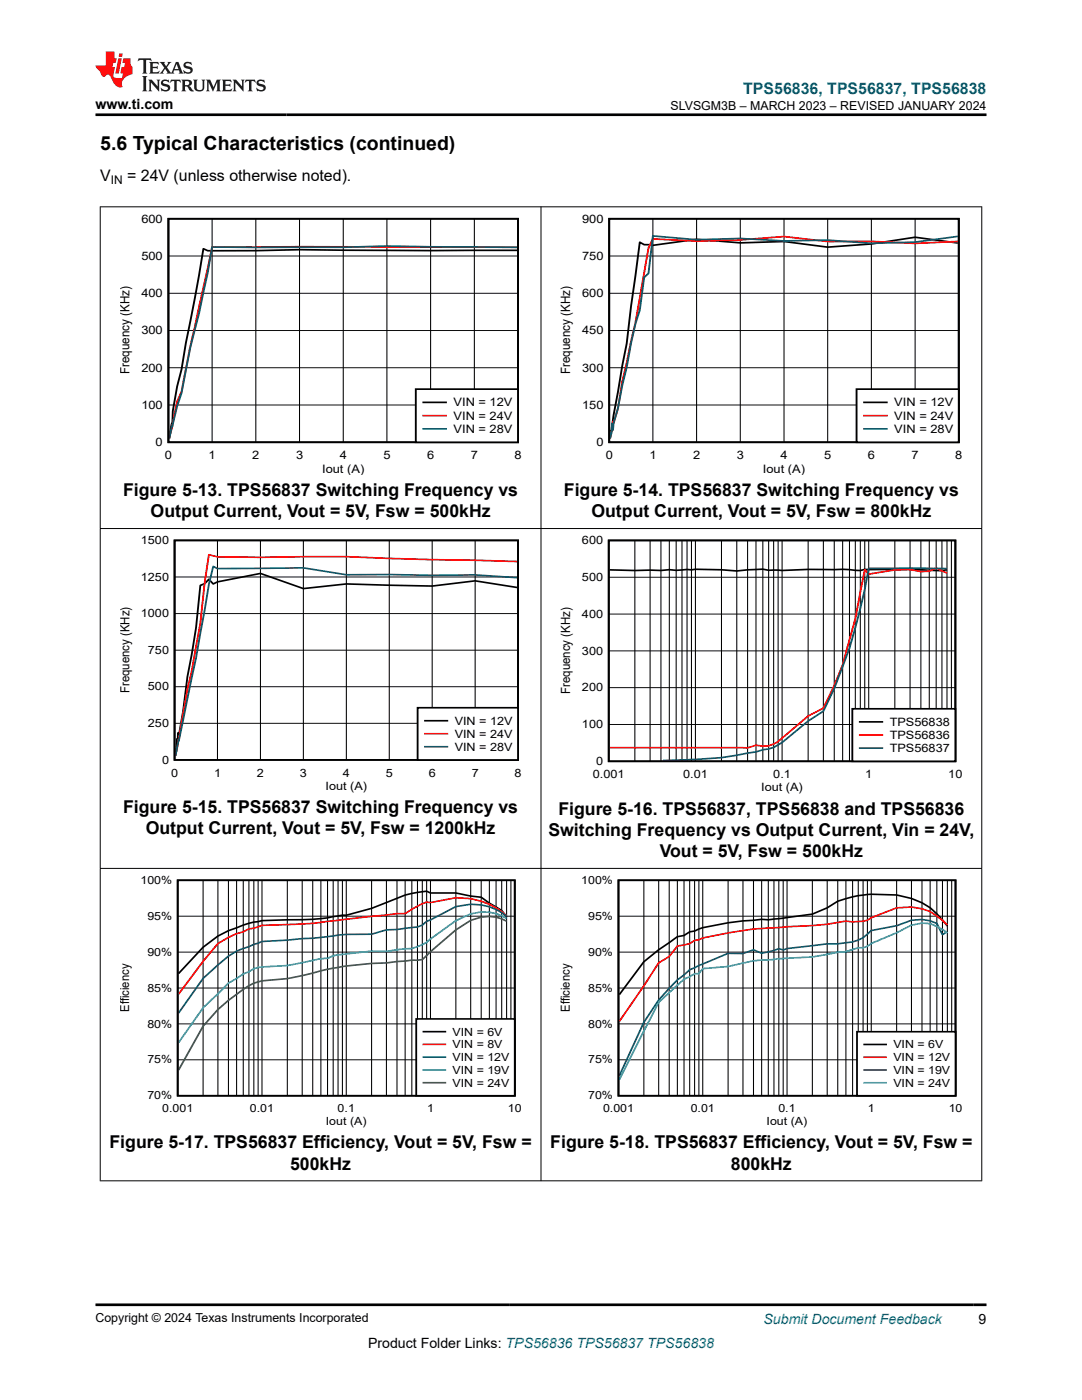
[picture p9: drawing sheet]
<svg xmlns="http://www.w3.org/2000/svg" width="216mm" height="279mm" viewBox="0 0 216 279" stroke-linecap="round" stroke-linejoin="round" font-family="sans-serif">
<path d="M33.6 43.7h69.8v44.6h-69.8zM103.2 50h-17.3l-26.1-.2-17.5 .2h-.8l-.9-.4-4.4 24.1a40.9 40.9 0 0 0-1.9 10.8l-.5 2.8" fill="none" stroke="#000" stroke-width=".36"/>
<path d="M33.6 58.5h69.8M33.6 51.1h69.8M42.3 43.7v44.6M51 43.7v44.6M59.8 43.7v44.6M68.5 43.7v44.6M77.2 43.7v44.6M85.9 43.7v44.6M94.7 43.7v44.6M33.6 73.4h69.8M33.6 66h69.8M33.6 80.8h69.8" fill="none" stroke="#000" stroke-width=".2"/>
<path d="M103.2 49.4l-60.9-.1-4.3 19.8-1.8 9-.9 2-1.5 7.4" fill="none" stroke="#f00" stroke-width=".36"/>
<path d="M103.2 49.4l-26-.3-8.7 .3-26.2-.1a241.3 241.3 0 0 1-4.3 20.1l-1.8 9-.9 2.7-.9 4a1.6 1.6 0 0 0-.4 1.3l-.2 1.1" fill="none" stroke="#156" stroke-width=".36"/>
<path d="M83 77.7h20.4v10.6h-20.4z" fill-rule="evenodd" fill="#fff"/>
<path d="M121.6 43.7h69.7v44.6h-69.7zM191.1 48.5l-8.5-1.2-8.7 1.4-8.7 .6-8.8-1.1-8.7 .3-8.7-.7-8.7 1.2-1.8-.2-.8-.5-2.7 20.3-3.3 18.5M83 77.7h20.4v10.6h-20.4zM84.5 80.3h4.5" fill="none" stroke="#000" stroke-width=".36"/>
<path d="M191.1 48.2l-8.5 .4-8.7-.4h-8.7l-8.8-1-8.7 .7-8.7 .2-8.7-.4-.9 1.8-2.6 14.9-2.6 11.7-.9 5.5-.9 2.9-.1-.4-.1 1.9-.3 .4-.2 1.1M84.5 82.9h4.5" fill="none" stroke="#f00" stroke-width=".36"/>
<path d="M191.1 47.2l-8.5 1.1-8.7 .3-8.7-.7-8.8 .2-8.7-.5-8.7 .2-8.7-.7-.9 7.5-.9 .8-.8 6.5-.9 2.7-3.5 16.9-.9 3-.1 1.4-.1-1.4-.1 1.5-.4 1.5M84.5 85.6h4.5" fill="none" stroke="#156" stroke-width=".36"/>
<path d="M121.6 58.5h69.7M121.6 51.1h69.7M130.3 43.7v44.6M139 43.7v44.6M147.7 43.7v44.6M156.4 43.7v44.6M165.2 43.7v44.6M173.9 43.7v44.6M182.6 43.7v44.6M121.6 73.4h69.7M121.6 66h69.7M121.6 80.8h69.7" fill="none" stroke="#000" stroke-width=".2"/>
<path d="M170.9 77.7h20.4v10.6h-20.4z" fill-rule="evenodd" fill="#fff"/>
<path d="M170.9 77.7h20.4v10.6h-20.4zM172.4 80.3h4.5" fill="none" stroke="#000" stroke-width=".36"/>
<path d="M172.4 82.9h4.5" fill="none" stroke="#f00" stroke-width=".36"/>
<path d="M172.4 85.6h4.5" fill="none" stroke="#156" stroke-width=".36"/>
<path d="M34.8 107.8h68.6v43.9h-68.6zM103.2 117.2l-8.4-1.3-8.6 1.1-17.1-.5-8.6 1-8.5-3.1-8.6 1.7-.9 .4-.8-.9-.9 .9-.8 .3-.9 8.5-1.7 9.7-1.8 12.9-.1-1.6-.1 2.1-.1-.9-.3 3.3" fill="none" stroke="#000" stroke-width=".35"/>
<path d="M34.8 115.1h68.6M43.4 107.8v43.9M52 107.8v43.9M60.5 107.8v43.9M69.1 107.8v43.9M77.7 107.8v43.9M86.2 107.8v43.9M94.8 107.8v43.9M34.8 137.1h68.6M34.8 129.8h68.6M34.8 122.5h68.6M34.8 144.4h68.6" fill="none" stroke="#000" stroke-width=".2"/>
<path d="M103.2 112.1l-17-.4-17.1-.6-17.1 .1-8.6-.1-1.7-.4-.9 5.6-.8 8.1-5 26.3" fill="none" stroke="#f00" stroke-width=".35"/>
<path d="M103.2 115.3l-8.4-.6h-25.7l-8.6-1.4-17.1 .2-.9-.5-.8 3.6-2.6 14.7-4.1 19.6" fill="none" stroke="#156" stroke-width=".35"/>
<path d="M83.3 141.2h20.1v10.5h-20.1z" fill-rule="evenodd" fill="#fff"/>
<path d="M121.5 107.9h69.1v44h-69.1zM189 113.7a20.3 20.3 0 0 1-5.2 0l-11.2-.1-.9 .3-3.6-.3h-6.8l-5.2 .2h-2.7l-1.2-.2-5.2 .4-3-.3-5.2-.1-6.9 .2-10.3-.1M83.3 141.2h20.1v10.5h-20.1zM84.8 143.8h4.4" fill="none" stroke="#000" stroke-width=".35"/>
<path d="M189 114.4l-2.2-1.1-1.4 .7-1.6 .1-2.2-.4h-3l-5.3 .9-.7-.9-1.9 9.8-2.6 9.2-1.6 4.1-2.2 4.5-3 1.6-5.2 4.4a5.2 5.2 0 0 1-5.3 1.4l-1.6 .6-27.6-.1M84.8 146.4h4.4" fill="none" stroke="#f00" stroke-width=".35"/>
<path d="M189 113.5l-15.7-.1a104.7 104.7 0 0 1-9 28.5l-3 2-5.2 4.3a6.8 6.8 0 0 1-3.9 1.4l-1.4 .5a81.7 81.7 0 0 1-12.8 1.5l-5.7 .2M84.8 149h4.4" fill="none" stroke="#156" stroke-width=".35"/>
<g fill="none" stroke="#000" stroke-width=".2">
<path d="M121.5 115.2h69.1M126.7 107.9v44M129.7 107.9v44M131.9 107.9v44M133.6 107.9v44M134.9 107.9v44M136.1 107.9v44M137.1 107.9v44M138 107.9v44M138.8 107.9v44M144 107.9v44M147 107.9v44"/>
<path d="M149.2 107.9v44M150.8 107.9v44M152.2 107.9v44M153.4 107.9v44M154.4 107.9v44M155.3 107.9v44M156.1 107.9v44M161.3 107.9v44M164.3 107.9v44M166.5 107.9v44M168.1 107.9v44M169.5 107.9v44"/>
<path d="M170.7 107.9v44M171.7 107.9v44M172.6 107.9v44M173.3 107.9v44M178.6 107.9v44M181.6 107.9v44M183.8 107.9v44M185.4 107.9v44M186.8 107.9v44M188 107.9v44M189 107.9v44M189.8 107.9v44"/>
<path d="M121.5 137.2h69.1M121.5 129.9h69.1M121.5 122.6h69.1M121.5 144.6h69.1"/>
</g>
<path d="M170.1 141.5h20.5v10.4h-20.5z" fill-rule="evenodd" fill="#fff"/>
<path d="M170.1 141.5h20.5v10.4h-20.5zM171.6 144.1h4.4" fill="none" stroke="#000" stroke-width=".35"/>
<path d="M171.6 146.7h4.4" fill="none" stroke="#f00" stroke-width=".35"/>
<path d="M171.6 149.3h4.4" fill="none" stroke="#156" stroke-width=".35"/>
<path d="M35.5 175.7h67.2v43h-67.2zM101.1 183l-1-1.3-2.5-1.5-1.6-1.1-2.1-.3-2.9-.6h-5.1l-.8-.3-.8 .1a20.6 20.6 0 0 0-7.2 2.1l-3 1.2-5 1.4-2.6 .2a35.9 35.9 0 0 1-9.2 .7l-5 .1-.8 .2a22.1 22.1 0 0 0-11 5.1l-4.9 5.3" fill="none" stroke="#000" stroke-width=".34"/>
<g fill="none" stroke="#000" stroke-width=".2">
<path d="M40.5 175.7v43M43.5 175.7v43M45.6 175.7v43M47.2 175.7v43M48.5 175.7v43M49.7 175.7v43M50.6 175.7v43M51.5 175.7v43M52.3 175.7v43M57.3 175.7v43M60.3 175.7v43M62.4 175.7v43"/>
<path d="M64 175.7v43M65.4 175.7v43M66.5 175.7v43M67.5 175.7v43M68.3 175.7v43M69.1 175.7v43M74.1 175.7v43M77.1 175.7v43M79.2 175.7v43M80.8 175.7v43M82.2 175.7v43M83.3 175.7v43"/>
<path d="M84.3 175.7v43M85.1 175.7v43M85.9 175.7v43M91 175.7v43M93.9 175.7v43M96 175.7v43M97.6 175.7v43M99 175.7v43M100.1 175.7v43M101.1 175.7v43M101.9 175.7v43M35.5 197.2h67.2"/>
<path d="M35.5 190h67.2M35.5 182.8h67.2M35.5 211.5h67.2M35.5 204.3h67.2"/>
</g>
<path d="M101.1 182.8a13.8 13.8 0 0 0-10.1-3.6l-5.1 .9-.8-.1-2.9 1.5-1.4 .8h-1.6l-13.8 1.6a45.1 45.1 0 0 1-8.1 .6l-5 .2-1.7 .5-.9 .2-1.2 .6-1.3 .3-1.6 .8-2.1 1.2-3 3.6-4.9 6.5" fill="none" stroke="#f00" stroke-width=".34"/>
<path d="M101.1 182.9a10.8 10.8 0 0 0-10.1-2l-5.9 3-.8 .7-1 .4-4.1 .5-2.1 .1-3 .8-5 .1-6.7 .7-10.1 .7-1.7 .6a25.6 25.6 0 0 0-5 2.3l-5.1 4.5-4.9 6.9" fill="none" stroke="#156" stroke-width=".34"/>
<path d="M101.1 183.3a9.1 9.1 0 0 0-10.1 .4l-5.1 3.7a7.3 7.3 0 0 1-5.1 2l-3.7 .5-3-.1-5 .6a9.1 9.1 0 0 0-3.7 .9h-1.4l-6.7 1.4-5.8 .4-.9 .2-.9 .6-1.2 .5-2.9 1.8-5.1 4.9-4.9 7" fill="none" stroke="#0bc" stroke-width=".34"/>
<path d="M101.1 183.8a7.6 7.6 0 0 0-7.2-.1l-2.9 1.9-5.1 4.3-1.6 1.6-7.2 .7a60.7 60.7 0 0 0-10.6 1l-2.5 .5a47.9 47.9 0 0 1-11.7 2 9.7 9.7 0 0 0-5.1 2.7l-3.7 3.1-3 3.3-4.9 8.8" fill="none" stroke="#286b49" stroke-width=".34"/>
<path d="M83.1 203.3h19.6v15.4h-19.6z" fill-rule="evenodd" fill="#fff"/>
<path d="M123.4 175.7h67.3v43h-67.3zM189 184.8a13.6 13.6 0 0 0-10.1-6.2l-5.1-.1-1.6 .1a20.9 20.9 0 0 0-5 1.3l-2.1 1.3-3 1.2-8.8 1.2-1.3-.1a65.4 65.4 0 0 0-12.5 1.9l-.9 .4-1 .2-1.1 .7-1.3 .2-3.8 2.6-2.9 2.4-4.9 6.6M83.1 203.3h19.6v15.4h-19.6zM84.5 205.9h4.4" fill="none" stroke="#000" stroke-width=".34"/>
<path d="M189 184.6a10.2 10.2 0 0 0-10.1-3.4l-5.1 2a5.8 5.8 0 0 1-3.7 .8l-1.3-.2a61.3 61.3 0 0 1-12.5 1.2l-3 .2a65.5 65.5 0 0 0-13.1 2l-.7 .3-.9 .2-1 .6-2.4 .5-1.7 2.1-2.1 1.3-7.8 11.6M84.5 208.4h4.4" fill="none" stroke="#f00" stroke-width=".34"/>
<path d="M189 185.9l-.9 .6-1.2-2.2-1.3-.5-1.6-.3-2.1 .2-3 1-5.1 1a6.6 6.6 0 0 1-5 2.4l-1.6 .3h-2.1l-8.1 .9-.7 .3-.9-.3-3.4 .9-1.6-.6-2.1 .7h-3l-7.7 3.2-2.4 2.1-3.8 4-2.9 4.4-4.9 10.7M84.5 211h4.4" fill="none" stroke="#156" stroke-width=".34"/>
<path d="M189 186.2l-.9-.7a6.4 6.4 0 0 0-6.2-.9l-3 1.6-5.1 2.1-.7 .6-.9 .2h-.9l-2.5 .8-1.6 .1a44.7 44.7 0 0 1-11.8 1.3l-1 .2a33.8 33.8 0 0 0-9.1 1.4l-5.1 .4-.7 1h-.9l-2.1 1.1-5.1 4.6-7.8 15.5M84.5 213.5h4.4" fill="none" stroke="#0bc" stroke-width=".34"/>
<path d="M84.5 216.1h4.4" fill="none" stroke="#286b49" stroke-width=".34"/>
<g fill="none" stroke="#000" stroke-width=".2">
<path d="M128.5 175.7v43M131.4 175.7v43M133.5 175.7v43M135.2 175.7v43M136.5 175.7v43M137.6 175.7v43M138.6 175.7v43M139.5 175.7v43M140.2 175.7v43M145.3 175.7v43M148.3 175.7v43M150.4 175.7v43"/>
<path d="M152 175.7v43M153.3 175.7v43M154.4 175.7v43M155.4 175.7v43M156.3 175.7v43M157 175.7v43M162.1 175.7v43M165.1 175.7v43M167.2 175.7v43M168.8 175.7v43M170.1 175.7v43M171.3 175.7v43"/>
<path d="M172.2 175.7v43M173.1 175.7v43M173.8 175.7v43M178.9 175.7v43M181.9 175.7v43M184 175.7v43M185.6 175.7v43M186.9 175.7v43M188.1 175.7v43M189 175.7v43M189.9 175.7v43M123.4 197.2h67.3"/>
<path d="M123.4 190h67.3M123.4 182.8h67.3M123.4 211.5h67.3M123.4 204.3h67.3"/>
</g>
<path d="M171 205.9h19.7v12.8h-19.7z" fill-rule="evenodd" fill="#fff"/>
<path d="M171 205.9h19.7v12.8h-19.7zM172.5 208.4h4.3" fill="none" stroke="#000" stroke-width=".34"/>
<path d="M172.5 211h4.3" fill="none" stroke="#f00" stroke-width=".34"/>
<path d="M172.5 213.5h4.3" fill="none" stroke="#156" stroke-width=".34"/>
<path d="M172.5 216.1h4.3" fill="none" stroke="#0bc" stroke-width=".34"/>
<path d="M19.9 41.3h176.1M20 41.2v194.5M107.9 41.2v194.5M195.9 41.2v194.5M19.9 105.5h176.1M19.9 173.3h176.1M19.9 235.7h176.1" fill="none" stroke="#000" stroke-width=".2"/>
<path d="M27.7 11.6l-.2 .6 .5-.2h.6v.1v2.2l-.2 .4h1l-.2-.4v-2.2v-.1h.5l.5 .2-.1-.6zM29.8 12.4l.2 .3v1.6l-.2 .4h1.9l.1-.6a1.08 1.08 0 0 1-1.3 .2v-.7h.6l.4 .2v-.7l-.4 .2h-.6v-.5l.2-.2a1 1 0 0 1 1 .3l-.1-.5zM31.8 12.4l1 1.1-1 1.2h.9l-.2-.2 .4-.8 .5 .8-.2 .2h1.6l-.2-.2 .1-.5h1l.1 .5-.1 .2h.9l-.2-.4-.8-1.9h-.5l-1 2.1-.8-1.1 .9-1h-.8l.2 .2-.5 .6-.3-.6 .1-.2zM35.2 12.8l.4 1h-.8zM36.8 12.5a.65 .65 0 0 0-.2 .7 .65 .65 0 0 0 .6 .5l.7 .1 .1 .3a.79 .79 0 0 1-.7 .4 .79 .79 0 0 1-.7-.5l.1 .7 .2-.1a.93 .93 0 0 0 1.1 0 .93 .93 0 0 0 .4-.9 1.46 1.46 0 0 0-1.2-.6l-.1-.3a1.09 1.09 0 0 1 1.2 .2l-.2-.6-.1 .1-.6-.2zM28.4 15.2l.2 .4v2.2l-.2 .4h1l-.2-.4v-2.2l.2-.4zM29.6 15.9l.2 .4v1.5l-.2 .4h.8l-.3-.4v-1.3l1.7 1.8v-2l.2-.4h-.8l.2 .2 .1 1.1-1.2-1.3zM32.3 16a.65 .65 0 0 0-.2 .8 .65 .65 0 0 0 .7 .4l.6 .2 .1 .2a.79 .79 0 0 1-.7 .4 .79 .79 0 0 1-.7-.5l.1 .7 .2-.1a.93 .93 0 0 0 1.1 .1 .93 .93 0 0 0 .4-1 1.46 1.46 0 0 0-1.2-.5l-.1-.4a1.09 1.09 0 0 1 1.2 .2l-.2-.6-.1 .1-.6-.1zM34.1 15.9l-.1 .6a.63 .63 0 0 1 .7-.3l.1 1.6-.3 .4h1l-.2-.4v-1.6a.66 .66 0 0 1 .8 .3l-.1-.6zM36.2 15.9l.2 .4v1.5l-.2 .4h.9l-.2-.2v-.7h.5l.1 .2a.79 .79 0 0 0 1.2 .6l-1-.9a.61 .61 0 0 0 .6-.6 .61 .61 0 0 0-.5-.7zM36.9 16.2h.2a.47 .47 0 0 1 .5 .1 .47 .47 0 0 1 .1 .5l-.2 .1-.6 .1zM38.5 15.9l.2 .2a2.27 2.27 0 0 0 .4 2 1.04 1.04 0 0 0 1.7-.7v-1.3l.2-.2h-.8l.2 .4v1.1a.6 .6 0 0 1-.6 .6 .6 .6 0 0 1-.6-.6v-1.1l.3-.4zM41.1 15.9l.2 .4v1.5l-.2 .4h.7l-.2-.4v-1.4l.9 1.9 .8-1.9v1.4l-.2 .4h1l-.3-.4v-1.5l.3-.4h-.8l-.7 1.5-.7-1.5zM44.3 15.9l.2 .4v1.5l-.2 .4h1.9l.1-.6a1.09 1.09 0 0 1-1.3 .2v-.7h.6l.4 .2v-.6l-.4 .2h-.6v-.6l.2-.1a1.01 1.01 0 0 1 1 .3l-.1-.6zM46.4 15.9l.3 .4v1.5l-.3 .4h.8l-.2-.4v-1.3l1.6 1.8v-2l.2-.4h-.7l.2 .2v1.1l-1.2-1.3zM49 15.9l-.1 .6a.63 .63 0 0 1 .8-.3v1.6l-.3 .4h1l-.2-.4v-1.6a.66 .66 0 0 1 .8 .3l-.1-.6zM51.4 16a.65 .65 0 0 0-.2 .8 .65 .65 0 0 0 .6 .4l.6 .2 .2 .2a.79 .79 0 0 1-.8 .4 .79 .79 0 0 1-.6-.5l.1 .7 .2-.1a.93 .93 0 0 0 1 .1 .93 .93 0 0 0 .5-1 1.46 1.46 0 0 0-1.3-.5l-.1-.4a1.09 1.09 0 0 1 1.3 .2l-.2-.6-.2 .1-.5-.1z" fill="#231f20"/>
<path d="M21.1 10.3v2.7h-2.1l.1 .4 .9 1a.95 .95 0 0 0 .9 .9 .59 .59 0 0 1 .6-.4 .59 .59 0 0 1 .5 .3l.4 .8a1.59 1.59 0 0 0 2.1 1.4 1.61 1.61 0 0 1 1-2.3l1-.3-.1-1.5a1.59 1.59 0 0 1-.4-1.7h-1.4l-.2 .9h.5l-.1 .9h-.5l-.2 .9v.3l.4 .1-.2 .9h-.6a.73 .73 0 0 1-1.1-.7l.3-1.5h-.5l.2-.9h.5l.2-.9h-.5v-1.3zM23.6 11.6l-.6 3.1h.7l.6-3.1zM23.8 10.7l-.1 .6h.7l.1-.6z" fill="#ed1c24"/>
<path d="M19 22.9h177.8M19 260.4h177.8" fill="none" stroke="#000" stroke-width=".53"/>
<text font-size="3.9" x="20" y="29.9">5.6 Typical Characteristics (continued)</text>
<g font-size="3.5">
<text x="24.6" y="99">Figure 5-13. TPS56837 Switching Frequency vs</text>
<text x="112.5" y="99">Figure 5-14. TPS56837 Switching Frequency vs</text>
<text x="30.1" y="103.3">Output Current, Vout = 5V, Fsw = 500kHz</text>
<text x="118" y="103.3">Output Current, Vout = 5V, Fsw = 800kHz</text>
<text x="24.6" y="162.3">Figure 5-15. TPS56837 Switching Frequency vs</text>
<text x="29.1" y="166.5">Output Current, Vout = 5V, Fsw = 1200kHz</text>
<text x="109.4" y="166.9">Switching Frequency vs Output Current, Vin = 24V,</text>
<text x="111.4" y="162.6">Figure 5-16. TPS56837, TPS56838 and TPS56836</text>
<text x="131.6" y="171.1">Vout = 5V, Fsw = 500kHz</text>
<text x="21.9" y="229.2">Figure 5-17. TPS56837 Efficiency, Vout = 5V, Fsw =</text>
<text x="57.9" y="233.4">500kHz</text>
<text x="109.8" y="229.2">Figure 5-18. TPS56837 Efficiency, Vout = 5V, Fsw =</text>
<text x="145.8" y="233.4">800kHz</text>
</g>
<text font-size="3.2" fill="#00f" x="148.3" y="18.7">TPS56836, TPS56837, TPS56838</text>
<g font-size="3.2">
<text x="20" y="36.1">V</text>
<text x="25.4" y="36.1">= 24V (unless otherwise noted).</text>
</g>
<g font-size="2.8">
<text x="19" y="21.8">www.ti.com</text>
<text x="73.4" y="269">Product Folder Links: TPS56836 TPS56837 TPS56838</text>
<text x="195.3" y="264.2">9</text>
</g>
<text font-size="2.8" fill="#00f" x="152.4" y="264.2">Submit Document Feedback</text>
<g font-size="2.6">
<text x="25.8" y="74.7" transform="rotate(-90 25.8 74.7)">Frequency (KHz)</text>
<text x="113.8" y="74.7" transform="rotate(-90 113.8 74.7)">Frequency (KHz)</text>
</g>
<g font-size="2.5">
<text x="133.8" y="21.9">SLVSGM3B – MARCH 2023 – REVISED JANUARY 2024</text>
<text x="25.8" y="138.3" transform="rotate(-90 25.8 138.3)">Frequency (KHz)</text>
<text x="113.8" y="138.5" transform="rotate(-90 113.8 138.5)">Frequency (KHz)</text>
<text x="25.8" y="201.9" transform="rotate(-90 25.8 201.9)">Efficiency</text>
<text x="113.7" y="201.9" transform="rotate(-90 113.7 201.9)">Efficiency</text>
<text x="19" y="263.9">Copyright © 2024 Texas Instruments Incorporated</text>
</g>
<text font-size="2.4" x="22.1" y="36.7">IN</text>
<g font-size="2.3">
<text x="28.2" y="44.4">600</text>
<text x="116.2" y="44.4">900</text>
<text x="28.2" y="51.9">500</text>
<text x="116.2" y="51.9">750</text>
<text x="28.2" y="59.3">400</text>
<text x="116.2" y="59.3">600</text>
<text x="28.2" y="66.7">300</text>
<text x="116.2" y="66.7">450</text>
<text x="28.2" y="74.2">200</text>
<text x="116.2" y="74.2">300</text>
<text x="28.2" y="81.6">100</text>
<text x="90.5" y="81.1">VIN = 12V</text>
<text x="90.5" y="83.8">VIN = 24V</text>
<text x="116.2" y="81.6">150</text>
<text x="178.4" y="81.1">VIN = 12V</text>
<text x="178.4" y="83.8">VIN = 24V</text>
<text x="31.1" y="89">0</text>
<text x="90.5" y="86.4">VIN = 28V</text>
<text x="119" y="89">0</text>
<text x="178.4" y="86.4">VIN = 28V</text>
<text x="32.9" y="91.7">0</text>
<text x="41.6" y="91.7">1</text>
<text x="50.3" y="91.7">2</text>
<text x="59.1" y="91.7">3</text>
<text x="64.3" y="94.3">Iout (A)</text>
<text x="67.8" y="91.7">4</text>
<text x="76.5" y="91.7">5</text>
<text x="85.2" y="91.7">6</text>
<text x="93.9" y="91.7">7</text>
<text x="102.7" y="91.7">8</text>
<text x="120.9" y="91.7">0</text>
<text x="129.6" y="91.7">1</text>
<text x="138.3" y="91.7">2</text>
<text x="147" y="91.7">3</text>
<text x="152.2" y="94.3">Iout (A)</text>
<text x="155.7" y="91.7">4</text>
<text x="164.5" y="91.7">5</text>
<text x="173.2" y="91.7">6</text>
<text x="181.9" y="91.7">7</text>
<text x="190.6" y="91.7">8</text>
<text x="28.1" y="108.6">1500</text>
<text x="116.1" y="108.6">600</text>
<text x="28.1" y="115.9">1250</text>
<text x="116.1" y="116">500</text>
<text x="28.1" y="123.2">1000</text>
<text x="116.1" y="123.3">400</text>
<text x="29.5" y="130.5">750</text>
<text x="116.1" y="130.6">300</text>
<text x="29.5" y="137.8">500</text>
<text x="116.1" y="138">200</text>
<text x="29.5" y="145.1">250</text>
<text x="90.7" y="144.6">VIN = 12V</text>
<text x="90.7" y="147.2">VIN = 24V</text>
<text x="90.7" y="149.8">VIN = 28V</text>
<text x="116.1" y="145.3">100</text>
<text x="177.5" y="144.9">TPS56838</text>
<text x="177.5" y="147.5">TPS56836</text>
<text x="32.3" y="152.4">0</text>
<text x="34.1" y="155">0</text>
<text x="42.7" y="155">1</text>
<text x="51.3" y="155">2</text>
<text x="59.8" y="155">3</text>
<text x="68.4" y="155">4</text>
<text x="77" y="155">5</text>
<text x="85.5" y="155">6</text>
<text x="94.1" y="155">7</text>
<text x="102.7" y="155">8</text>
<text x="118.3" y="155.3">0.001</text>
<text x="118.9" y="152.7">0</text>
<text x="136.3" y="155.3">0.01</text>
<text x="154.3" y="155.3">0.1</text>
<text x="172.6" y="155.3">1</text>
<text x="177.5" y="150.1">TPS56837</text>
<text x="189.2" y="155.3">10</text>
<text x="65" y="157.6">Iout (A)</text>
<text x="151.9" y="157.9">Iout (A)</text>
</g>
<g font-size="2.2">
<text x="28" y="176.4">100%</text>
<text x="116" y="176.4">100%</text>
<text x="29.4" y="183.6">95%</text>
<text x="117.4" y="183.6">95%</text>
<text x="29.4" y="190.7">90%</text>
<text x="117.4" y="190.7">90%</text>
<text x="29.4" y="197.9">85%</text>
<text x="117.4" y="197.9">85%</text>
<text x="29.4" y="205.1">80%</text>
<text x="90.3" y="206.7">VIN = 6V</text>
<text x="90.3" y="209.2">VIN = 8V</text>
<text x="117.4" y="205.1">80%</text>
<text x="178.3" y="209.2">VIN = 6V</text>
<text x="29.4" y="212.2">75%</text>
<text x="90.3" y="211.8">VIN = 12V</text>
<text x="90.3" y="214.3">VIN = 19V</text>
<text x="117.4" y="212.2">75%</text>
<text x="178.3" y="211.8">VIN = 12V</text>
<text x="178.3" y="214.3">VIN = 19V</text>
<text x="29.4" y="219.4">70%</text>
<text x="32.4" y="222">0.001</text>
<text x="49.9" y="222">0.01</text>
<text x="67.4" y="222">0.1</text>
<text x="85.2" y="222">1</text>
<text x="90.3" y="216.9">VIN = 24V</text>
<text x="101.3" y="222">10</text>
<text x="117.4" y="219.4">70%</text>
<text x="120.3" y="222">0.001</text>
<text x="137.8" y="222">0.01</text>
<text x="155.3" y="222">0.1</text>
<text x="173.2" y="222">1</text>
<text x="178.3" y="216.9">VIN = 24V</text>
<text x="189.3" y="222">10</text>
<text x="65" y="224.5">Iout (A)</text>
<text x="153" y="224.5">Iout (A)</text>
</g>
</svg>
